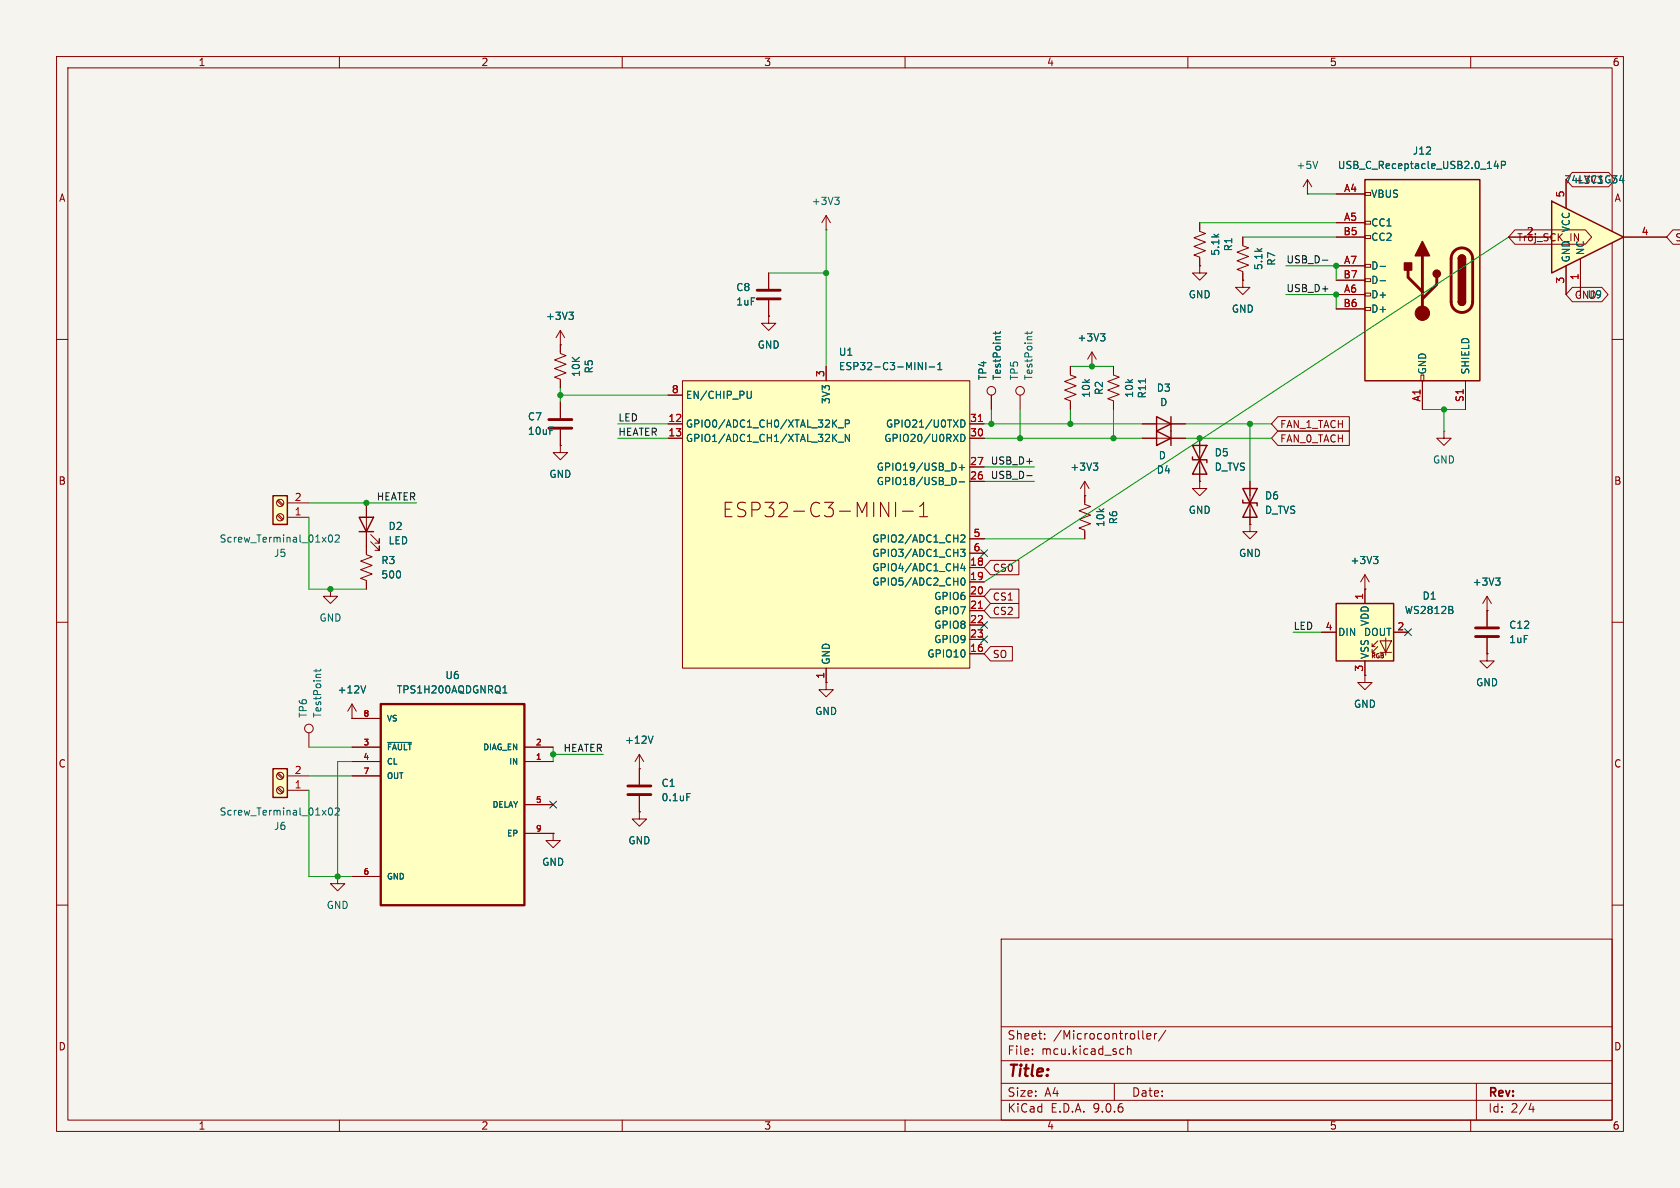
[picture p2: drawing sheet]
<svg xmlns="http://www.w3.org/2000/svg" width="297mm" height="210mm" viewBox="0 0 297 210" stroke-linecap="round" stroke-linejoin="round" font-family="sans-serif">
<path d="M0 0h297v210h-297z" fill="#f5f4ef" stroke="#f5f4ef" stroke-width=".18"/>
<g fill="none" stroke="#840000" stroke-width=".18">
<path d="M10 10h277v190h-277zM12 12h273v186h-273zM60 10v2M110 10v2M160 10v2M210 10v2M260 10v2M10 60h2M285 60h2M10 110h2M285 110h2M113 143.5v1.3h1.3l-1.3 1.3-1.2-1.3h1.2"/>
<path d="M113 143.5h.1M10 160h2M177 166h108v32h-108zM285 160h2M60 198v2M110 198v2M160 198v2M177 194.5h108M177 191.5h108M177 187.5h108M177 181.5h108M182.5 186.3v.1"/>
<path d="M182.5 185.5v.1M184.7 183.6v.1M184.7 182.8v.1M197 191.5v3M198.2 185.4l.5 .1M198.7 186.3l-.5 .1M199.3 185.5l.2-.1 .4 .1 .1 .9M199.3 184.9v1.5M202 182.2v1.3l.2 .2M202.7 183.2l.8-.1-.1-.3-.4-.1-.3 .2 .1 .7h.6M204.1 182.7v1M204.5 182.7l-.3 .1-.1 .2"/>
<path d="M206.1 182.1l-1.3 2M210 198v2M260 198v2M261 191.5v6.5M270.7 195l-.4 1.1h.9M271 195.6v1"/>
</g>
<path d="M241.3 31.8h20.3v35.5h-20.3z" fill="#ffffc2"/>
<g fill="none" stroke="#840000" stroke-width=".18">
<path d="M236.2 34.3h5.1M236.2 39.4h5.1M241.3 34h1v.5h-1zM241.3 39.1h1v.5h-1zM236.2 41.9h5.1M236.2 47h5.1M236.2 49.5h5.1M236.2 52.1h5.1M236.2 54.6h5.1M241.3 41.7h1v.5h-1zM241.3 46.7h1v.5h-1zM241.3 49.3h1v.5h-1z"/>
<path d="M241.3 51.8h1v.5h-1zM241.3 54.4h1v.5h-1zM251.2 66.3h.5v1h-.5zM251.5 67.3v5.1M259.1 67.3v5.1"/>
</g>
<path d="M241.3 31.8h20.3v35.5h-20.3zM257.8 45.7a.64 .64 0 0 1 .6-.6 .64 .64 0 0 1 .7 .6M257.8 53.3a.64 .64 0 0 0 .6 .7 .64 .64 0 0 0 .7-.7" fill="none" stroke="#840000" stroke-width=".25"/>
<path d="M248.9 47.8v1.2l2.6 2.6M251.5 45.2v10.2M254 49v1.3l-2.5 2.5M257.1 44.4a1.91 1.91 0 0 1 2.1-.4 1.91 1.91 0 0 1 1.1 1.7v7.6a1.91 1.91 0 0 1-1.9 1.9 1.91 1.91 0 0 1-1.9-1.9v-7.7l.2-.7z" fill="none" stroke="#840000" stroke-width=".51"/>
<g fill="#840000" stroke="#840000" stroke-width=".25">
<path d="M257.8 45.7h1.3v7.6h-1.3z"/>
<path d="M258 45.3a.64 .64 0 0 1 .7-.2 .64 .64 0 0 1 .4 .6h-1.3z"/>
<path d="M257.8 53.3h1.3a.64 .64 0 0 1-.7 .7 .64 .64 0 0 1-.6-.7z"/>
<path d="M251.5 42.7l1.2 2.5h-2.5z"/>
<path d="M248.3 46.5h1.3v1.3h-1.3z"/>
<circle cx="254" cy="48.4" r=".63"/>
</g>
<circle cx="251.5" cy="55.4" r="1.27" fill="#840000" stroke="#840000" stroke-width=".18"/>
<path d="M264.5 28.5l-.3 .9h.7M264.8 28.9v.9M265.4 29.2l.6-.1 .2-.2-.1-.3-.7-.1v1.3M244 47.1h1M244 49.6h1" fill="none" stroke="#006464" stroke-width=".18"/>
<path d="M274.3 35.6l12.7 6.3-12.7 6.4z" fill="#ffffc2"/>
<path d="M274.3 35.6l12.7 6.3-12.7 6.4zM204.5 73.7l2.5 1.2-2.5 1.3zM204.5 76.2l2.5 1.3-2.5 1.2zM207 73.7v5M210.8 78.7l2.6 5.1h-2.6l2.6-5.1zM210.8 80.8v.5h2.6v.5M219.7 86.4l2.5 5h-2.5l2.5-5zM219.7 88.4v.5h2.5v.5" fill="none" stroke="#840000" stroke-width=".25"/>
<g fill="none" stroke="#840000" stroke-width=".18">
<path d="M212.1 39.4v1.5l1 .4-2 .7 2 .8-2 .8 2 .7-2 .8 1 .4v1.5M231.1 34.3h.1M231.1 31.8l-.7 1.2M231.1 31.8l.8 1.2M231.1 31.8v2.5M276.9 31.8v5M135.9 55.9v1.3h1.3l-1.3 1.2-1.3-1.2h1.3M135.9 55.9h.1M135.9 48.3v2.8M135.9 53.1v2.8M212.1 47v1.3h1.3l-1.3 1.2-1.3-1.2h1.3M212.1 47h.1"/>
<path d="M219.7 41.9v1.5l1 .4-2 .8 2 .7-2 .8 2 .8-2 .7 1 .4v1.5M266.7 41.9h7.6M276.9 47v5.1M279.4 45.7v6.4M287 41.9h7.6M201.9 74.9h7.6M201.9 77.5h7.6M212.1 77.5v7.6M255.3 76.2v1.3h1.2l-1.2 1.2-1.3-1.2h1.3M255.3 76.2h.1M191.8 87.6v1.6l1 .3-2 .8 2 .8-2 .7 2 .8-2 .7 1 .4v1.6M212.1 85.1v1.3h1.3l-1.3 1.2-1.3-1.2h1.3"/>
<path d="M212.1 85.1h.1M221 92.7v1.3h1.2l-1.2 1.3-1.3-1.3h1.3M221 92.7h.1M221 85.1v7.6M241.3 104.1h.1M241.3 119.4v1.3h1.3l-1.3 1.2-1.3-1.2h1.3M241.3 119.4h.1M241.3 101.6l-.8 1.3M241.3 101.6l.8 1.3M241.3 101.6v2.5M113 135.9h.1M113 133.4l.8 1.2"/>
<path d="M113 133.4l-.7 1.2M113 133.4v2.5"/>
</g>
<path d="M233 28.5l-.5 1.3M286.3 31.9h.8M286.9 31.5v.8M242.8 98.4h.8l-.4 .5M243.4 98.9l.2 .2v.3l-.2 .2M115.4 130.1l-.4 1.3" fill="none" stroke="#006464" stroke-width=".18"/>
<path d="M133.9 51.3h4M133.9 52.8h4" fill="none" stroke="#840000" stroke-width=".51"/>
<path d="M236.2 106.7h10.2v10.1h-10.2z" fill="#ffffc2"/>
<g fill="none" stroke="#840000" stroke-width=".18">
<path d="M146 38.1l-.7 1.3M146 38.1l.8 1.3M146 38.1v2.5M99.1 58.4v4.1l1 .4-2.1 .7 2.1 .8-2.1 .8 2.1 .7-2.1 .8 1.1 .4v1.5M99.1 58.4l-.8 1.3M99.1 58.4l.7 1.3M146 40.6h.1M99.1 61h.1M196.8 64.8v1.5l1.1 .4-2.1 .7 2.1 .8-2.1 .8 2.1 .7-2.1 .8 1 .4v1.5M233.7 111.8h2.5M241.3 104.1v2.6M241.3 116.8v2.6"/>
<path d="M242.6 114.3h.5M242.6 115.3h.5M243.6 113.3l-1 1v-.5M243.6 114.3l-1 1v-.5M244 113.3h2l-1 2zM244 115.3h2M245 112.8v3M246.4 111.8h2.5M262.9 115.6v1.2h1.3l-1.3 1.3-1.3-1.3h1.3M262.9 115.6h.1M262.9 108h.1M262.9 105.4l-.8 1.3"/>
<path d="M262.9 105.4l.8 1.3M262.9 105.4v5.3M262.9 112.8v2.8M97.8 147.3v1.3h-1.3l1.3 1.3 1.3-1.3h-1.3M97.8 147.3h.1"/>
</g>
<path d="M236.2 106.7h10.2v10.1h-10.2z" fill="none" stroke="#840000" stroke-width=".25"/>
<path d="M147.6 34.9h.7l-.4 .5M148.1 35.4l.2 .2v.3l-.2 .2M100.6 55.2h.8l-.5 .5M101.1 55.7l.3 .2v.3l-.3 .3M202.5 67v.7M256.8 107.9l.1 .1-.1 .4M256.8 107.3v.4M264.4 102.2h.8l-.4 .5M264.9 102.7l.3 .2v.3l-.3 .2" fill="none" stroke="#006464" stroke-width=".18"/>
<path d="M260.9 111h4M260.9 112.5h4" fill="none" stroke="#840000" stroke-width=".51"/>
<path d="M67.3 124.5h25.4v35.5h-25.4z" fill="#ffffc2"/>
<path d="M67.3 124.5h25.4v35.5h-25.4z" fill="none" stroke="#840000" stroke-width=".41"/>
<g fill="none" stroke="#840000" stroke-width=".18">
<path d="M99.1 78.7v1.3h1.2l-1.2 1.3-1.3-1.3h1.3M99.1 78.7h.1M99.1 71.1v2.8M99.1 75.9v2.8M64.8 96.5v1.5l1 .4-2 .8 2 .7-2 .8 2 .8-2 .7 1 .4v1.5M58.4 104.1v1.3h1.3l-1.3 1.3-1.3-1.3h1.3M58.4 104.1h.1M62.2 132.1h5.1M62.2 134.6h5.1M62.2 127h5.1M62.2 137.2h5.1M92.7 132.1h5.1"/>
<path d="M92.7 134.6h5.1M146 120.7v1.2h1.3l-1.3 1.3-1.2-1.3h1.2M146 120.7h.1M62.2 154.9h5.1M92.7 142.2h5.1M92.7 147.3h5.1"/>
</g>
<path d="M68.5 131.2h4.2M88.9 122.5h.7M89 121.5l.3-.3v1.3" fill="none" stroke="#006464" stroke-width=".18"/>
<path d="M97 74.2h4.1M97 75.7h4.1" fill="none" stroke="#840000" stroke-width=".51"/>
<path d="M120.6 67.3h50.8v50.8h-50.8z" fill="#ffffc2"/>
<g fill="none" stroke="#840000" stroke-width=".18">
<path d="M118.1 69.9h2.5M118.1 74.9h2.5M118.1 77.5h2.5M120.6 67.3h50.8v50.8h-50.8zM146 64.8v2.5M171.4 74.9h2.6M171.4 77.5h2.6M180.3 69.9v2.5M189.2 64.8v1.5l1 .4-2 .7 2 .8-2 .8 2 .7-2 .8 1 .4v1.5M193 64.8h.1M193 62.2l-.7 1.3M193 62.2l.8 1.3"/>
<path d="M193 62.2v2.6M155.7 88.8l1.4 2.5v-2.5M158.3 88.8v2.5M159.5 90.4h2M162.6 91.3h1.4M162.6 89.5l.7-.7v2.5M171.4 82.6h2.6M171.4 85.1h2.6M171.4 95.3h2.6M171.4 97.8h2.6M146 118.1v2.6M171.4 100.3h2.6"/>
<path d="M171.4 102.9h2.6M171.4 105.4h2.6M171.4 108h2.6M171.4 110.5h2.6M171.4 113h2.6M171.4 115.6h2.6M59.7 154.9v1.3h-1.3l1.3 1.3 1.3-1.3h-1.3M59.7 154.9h.1"/>
<circle cx="180.3" cy="69.1" r=".76"/>
</g>
<g fill="none" stroke="#006464" stroke-width=".18">
<path d="M181.6 58.6v.5M182.4 58.6l-.1 .3h-1.1M194.6 59h.7l-.4 .5M195.1 59.5l.2 .2v.3l-.2 .3M132.8 69.2l-.1 1.1-.1 .1h-.4M148.2 75.6h.9M148.2 78.2h.9M149.4 74.9l.6-.1 .2-.1-.1-.3-.7-.2v1.3M150.2 76.8v1.2l-.8-1.2v1.2M162.3 64.1l.8 1.2v-1.2M163.7 64.1v1.2M164.3 64.9h.9"/>
<path d="M165.8 65.3h.7M165.8 64.4l.3-.3v1.2M169.9 74.2a.64 .64 0 0 1 .7 .7 .64 .64 0 0 1-.7 .6zM169.9 76.8a.64 .64 0 0 1 .7 .6 .64 .64 0 0 1-.7 .6zM168.8 84.5l.2 .4-.2 .7M169.6 82.6h.9M169.6 85.2h.9M169.8 97.1h.8l-.4 .5 .3 .1v.5l-.1 .2-.6-.2M169.9 94.7l.5-.1 .2 .3-.8 .9h.8M170.1 82.2v.9M170.2 99.6l-.3 .9h.8M170 102.3l.2-.1a.68 .68 0 0 1 .4 .6 .68 .68 0 0 1-.4 .6l-.2-.1-.1-.3z"/>
<path d="M170.5 100.1v.8"/>
</g>
<path d="M173 74.5h.7M173 107.5h.7" fill="none" stroke="#a90000" stroke-width=".18"/>
<path d="M48.3 135.9h2.5v5.1h-2.5z" fill="#ffffc2"/>
<path d="M63.5 91.4h2.5l-1.2 2.6zM63.5 94h2.5M48.3 135.9h2.5v5.1h-2.5z" fill="none" stroke="#840000" stroke-width=".25"/>
<g fill="none" stroke="#840000" stroke-width=".18">
<path d="M175.3 69.9v2.5M64.8 88.9v7.6M65.5 95.8l1.6 1.5v-.8v.8h-.8M65.5 94.5l1.6 1.5v-.7v.7h-.8M191.8 87.6h.1M191.8 85.1l-.8 1.3M191.8 85.1l.7 1.3M191.8 85.1v2.5M49 139.4l.9 .8M49 136.8l.9 .9M49.2 139.2l.9 .8M49.2 136.7l.9 .8"/>
<path d="M50.8 139.7h3.8M50.8 137.2h3.8M54.6 129.5v2.6M62.2 127h.1M62.2 124.5l.8 1.2M62.2 124.5l-.7 1.2M62.2 124.5v2.5"/>
<circle cx="175.3" cy="69.1" r=".76"/>
<circle cx="49.5" cy="139.7" r=".63"/>
<circle cx="49.5" cy="137.2" r=".63"/>
<circle cx="54.6" cy="128.8" r=".76"/>
</g>
<path d="M176 58.6v.5M176.9 58.6l-.2 .3h-1.1M193.3 81.9h.8l-.5 .4M193.8 82.3l.3 .3v.3l-.3 .2M55.9 118.3v.5M56.7 118.3l-.2 .3h-1.1M64.6 121.2l-.4 1.3M58.2 142.9l.2-.1a.68 .68 0 0 1 .4 .7 .68 .68 0 0 1-.4 .6l-.2-.1-.1-.4zM59.3 142.9l.5-.1 .2 .4-.8 .9h.8" fill="none" stroke="#006464" stroke-width=".18"/>
<path d="M48.3 87.6h2.5v5.1h-2.5z" fill="#ffffc2"/>
<path d="M48.3 87.6h2.5v5.1h-2.5z" fill="none" stroke="#840000" stroke-width=".25"/>
<g fill="none" stroke="#840000" stroke-width=".18">
<path d="M212.1 39.4v1.2M236.2 34.3h5.1M236.2 39.4h5.1M276.9 31.8v5M278 30.5h6.4l1.1 1.3-1.1 1.2h-6.4l-1.1-1.2zM135.9 55.9h.1M135.9 48.3v2.8M135.9 53.1v2.8M212.1 47h.1M212.1 45.7v1.3M219.7 49.5v1.3h1.3l-1.3 1.3-1.3-1.3h1.3M219.7 49.5h.1"/>
<path d="M219.7 41.9v1.3M219.7 48.3v1.2M236.2 41.9h5.1M236.2 47h5.1M236.2 49.5h5.1M236.2 52.1h5.1M236.2 54.6h5.1M266.7 41.9h7.6M267.8 40.6h12.5l1.1 1.3-1.1 1.3h-12.5l-1.1-1.3zM276.9 47v5.1M278 50.8h5.2l1.1 1.3-1.1 1.2h-5.2l-1.1-1.2zM278.3 41.3l.8 1.3v-1.3"/>
<path d="M279.4 45.7v6.4M287 41.9h7.6M294.6 41.9l1.2 1.3h1.3M297.1 40.6h-1.3l-1.2 1.3M99.1 78.7h.1M99.1 61h.1M99.1 61v1.2M99.1 67.3v1.3M99.1 71.1v2.8M99.1 75.9v2.8M118.1 69.9h2.5M118.1 74.9h2.5"/>
<path d="M118.1 77.5h2.5M146 64.8v2.5M171.4 74.9h2.6M171.4 77.5h2.6M175.3 69.9v2.5M189.2 64.8v1.2M189.2 71.1v1.3M193 64.8h.1M196.8 64.8v1.2M196.8 71.1v1.3M201.9 74.9h2.6M201.9 77.5h2.6"/>
<path d="M207 74.9h2.5M207 77.5h2.5M212.1 77.5v2.5M225.9 76.2h12.6v2.5h-12.6l-1.1-1.2zM225.9 73.7h12.6v2.5h-12.6l-1.1-1.3zM251.5 67.3v5.1M259.1 67.3v5.1M49 91.1l.9 .8M49 88.6l.9 .8M49.2 90.9l.9 .9M49.2 88.4l.9 .8M50.8 91.4h3.8"/>
<path d="M50.8 88.9h3.8M64.8 88.9v2.5M64.8 94v3.8M171.4 82.6h2.6M171.4 85.1h2.6M171.4 95.3h2.6M171.4 97.8h2.6M175.1 99.1h5v2.5h-5l-1.1-1.3zM191.8 87.6h.1M191.8 87.6v1.3M191.8 94v1.3M212.1 85.1h.1"/>
<path d="M212.1 82.6v2.5M221 92.7h.1M221 85.1v2.5M221 90.2v2.5M64.8 102.9v1.2M146 118.1v2.6M171.4 100.3h2.6M171.4 102.9h2.6M171.4 105.4h2.6M171.4 108h2.6M171.4 110.5h2.6M171.4 113h2.6"/>
<path d="M171.4 115.6h2.6M175.1 106.7h5v2.5h-5l-1.1-1.2zM175.1 114.3h3.9v2.5h-3.9l-1.1-1.2zM175.1 104.1h5v2.6h-5l-1.1-1.3zM233.7 111.8h2.5M241.3 104.1h.1M241.3 119.4h.1M241.3 104.1v2.6M241.3 116.8v2.6M246.4 111.8h2.5M262.9 115.6h.1M262.9 108h.1"/>
<path d="M262.9 108v2.7M262.9 112.8v2.8M62.2 127h.1M62.2 132.1h5.1M62.2 134.6h5.1M62.2 127h5.1M62.2 137.2h5.1M92.7 132.1h5.1M92.7 134.6h5.1M113 135.9h.1M113 135.9v2.8M146 120.7h.1"/>
<path d="M62.2 154.9h5.1M92.7 142.2h5.1M92.7 147.3h5.1M97.8 147.3h.1M113 143.5h.1M113 140.7v2.8"/>
<circle cx="49.5" cy="91.4" r=".63"/>
<circle cx="49.5" cy="88.9" r=".63"/>
</g>
<g fill="none" stroke="#006464" stroke-width=".18">
<path d="M264.5 28.5l-.3 .9h.7M264.8 28.9v.9M265.4 29.2l.6-.1 .2-.2-.1-.3-.7-.1v1.3M286.3 31.9h.8M286.9 31.5v.8M100.6 55.2h.8l-.5 .5M101.1 55.7l.3 .2v.3l-.3 .3M176 58.6v.5M176.9 58.6l-.2 .3h-1.1M194.6 59h.7l-.4 .5M195.1 59.5l.2 .2v.3l-.2 .3M244 47.1h1"/>
<path d="M244 49.6h1M132.8 69.2l-.1 1.1-.1 .1h-.4M148.2 75.6h.9M148.2 78.2h.9M149.4 74.9l.6-.1 .2-.1-.1-.3-.7-.2v1.3M150.2 76.8v1.2l-.8-1.2v1.2M162.3 64.1l.8 1.2v-1.2M163.7 64.1v1.2M164.3 64.9h.9M165.8 65.3h.7M165.8 64.4l.3-.3v1.2M169.9 74.2a.64 .64 0 0 1 .7 .7 .64 .64 0 0 1-.7 .6z"/>
<path d="M169.9 76.8a.64 .64 0 0 1 .7 .6 .64 .64 0 0 1-.7 .6zM202.5 67v.7M58.2 94.7l.2-.1a.68 .68 0 0 1 .4 .6 .68 .68 0 0 1-.4 .6l-.2-.1-.1-.4zM59.3 94.7l.5-.1 .2 .3-.8 .9h.8M168.8 84.5l.2 .4-.2 .7M169.6 82.6h.9M169.6 85.2h.9M169.8 97.1h.8l-.4 .5 .3 .1v.5l-.1 .2-.6-.2M169.9 94.7l.5-.1 .2 .3-.8 .9h.8M170.1 82.2v.9M170.2 99.6l-.3 .9h.8M193.3 81.9h.8l-.5 .4"/>
<path d="M193.8 82.3l.3 .3v.3l-.3 .2M242.8 98.4h.8l-.4 .5M243.4 98.9l.2 .2v.3l-.2 .2M170 102.3l.2-.1a.68 .68 0 0 1 .4 .6 .68 .68 0 0 1-.4 .6l-.2-.1-.1-.3zM170.5 100.1v.8M256.8 107.9l.1 .1-.1 .4M256.8 107.3v.4M264.4 102.2h.8l-.4 .5M264.9 102.7l.3 .2v.3l-.3 .2M64.6 121.2l-.4 1.3M68.5 131.2h4.2M88.9 122.5h.7"/>
<path d="M89 121.5l.3-.3v1.3M115.4 130.1l-.4 1.3M121.4 140.3h.6"/>
</g>
<path d="M111 138.9h4.1M111 140.5h4.1" fill="none" stroke="#840000" stroke-width=".51"/>
<path d="M233.8 46h.9M181.5 84.1h1" fill="none" stroke="#0f0f0f" stroke-width=".18"/>
<g fill="none" stroke="#009600" stroke-width=".18">
<path d="M212.1 39.4h24.1M231.1 34.3h5.1M135.9 48.3h10.1M146 40.6v24.2M219.7 41.9h16.5M227.3 47h8.9v2.5M227.3 52.1h8.9v2.5M266.7 41.9l-92.7 61M99.1 69.9h19M99.1 68.6v2.5M109.2 74.9h8.9M109.2 77.5h8.9"/>
<path d="M174 74.9h27.9M174 77.5h27.9M175.3 72.4v2.5M180.3 72.4v5.1M189.2 64.8h7.6M189.2 72.4v2.5M196.8 72.4v5.1M209.5 74.9h15.3M209.5 77.5h15.3M221 74.9v10.2M251.5 72.4h7.6M255.3 72.4v3.8"/>
<path d="M54.6 91.4v12.7h10.2M54.6 88.9h19.1M174 95.3h17.8M174 85.1h8.9M174 82.6h8.9M228.6 111.8h5.1M54.6 132.1h7.6M54.6 137.2h7.6M54.6 139.7v15.2h7.6M62.2 134.6h-2.5v20.3M97.8 133.4h8.9M97.8 132.1v2.5"/>
</g>
<path d="M173.4 97.2l1.2 1.2M174.6 97.2l-1.2 1.2M173.4 112.4l1.2 1.2M173.4 109.9l1.2 1.2M174.6 112.4l-1.2 1.2M174.6 109.9l-1.2 1.2M248.3 111.2l1.2 1.2M249.5 111.2l-1.2 1.2M97.2 141.6l1.2 1.2M98.4 141.6l-1.2 1.2" fill="none" stroke="#000084" stroke-width=".18"/>
<path d="M173 74.5h.7M173 107.5h.7" fill="none" stroke="#a90000" stroke-width=".18"/>
<g fill="#009600" stroke="#009600" stroke-width=".18">
<circle cx="236.2" cy="47" r=".46"/>
<circle cx="221" cy="74.9" r=".46"/>
<circle cx="255.3" cy="72.4" r=".46"/>
<circle cx="236.2" cy="52.1" r=".46"/>
<circle cx="97.8" cy="133.4" r=".46"/>
<circle cx="58.4" cy="104.1" r=".46"/>
<circle cx="59.7" cy="154.9" r=".46"/>
<circle cx="64.8" cy="88.9" r=".46"/>
<circle cx="180.3" cy="77.5" r=".46"/>
<circle cx="189.2" cy="74.9" r=".46"/>
<circle cx="193" cy="64.8" r=".46"/>
<circle cx="175.3" cy="74.9" r=".46"/>
<circle cx="99.1" cy="69.9" r=".46"/>
<circle cx="146" cy="48.3" r=".46"/>
<circle cx="196.8" cy="77.5" r=".46"/>
<circle cx="212.1" cy="77.5" r=".46"/>
</g>
<text font-size="3.5" fill="#840000" x="127.6" y="91.7">ESP32-C3-MINI-1</text>
<text font-size="2.8" fill="#840000" x="178" y="190.9">Title:</text>
<g font-size="2.1" fill="#840000">
<text x="178" y="184">Sheet:</text>
<text x="186.2" y="184">/Microcontroller/</text>
<text x="178" y="186.7">File:</text>
<text x="184.1" y="186.7">mcu.kicad_sch</text>
<text x="178" y="196.9">KiCad</text>
<text x="178" y="194.1">Size:</text>
<text x="184.7" y="194.1">A4</text>
<text x="185.7" y="196.9">E.D.A.</text>
<text x="193.3" y="196.9">9.0.6</text>
<text x="200" y="194.1">Date:</text>
<text x="263" y="194.3">Rev:</text>
<text x="263" y="196.9">Id:</text>
<text x="267.1" y="196.9">2/4</text>
</g>
<g font-size="1.8" fill="#840000">
<text x="35" y="11.9">1</text>
<text x="85" y="11.9">2</text>
<text x="135" y="11.9">3</text>
<text x="185" y="11.9">4</text>
<text x="235" y="11.9">5</text>
<text x="285" y="11.9">6</text>
<text x="10.3" y="35.9">A</text>
<text x="285.3" y="35.9">A</text>
<text x="268.1" y="42.9">Troj_SCK_IN</text>
<text x="296.1" y="42.9">SC</text>
<text x="278.3" y="53">GND</text>
<text x="226.2" y="75.9">FAN_1_TACH</text>
<text x="226.2" y="78.4">FAN_0_TACH</text>
<text x="10.3" y="85.9">B</text>
<text x="285.3" y="85.9">B</text>
<text x="175.4" y="101.3">CS0</text>
<text x="175.4" y="106.4">CS1</text>
<text x="175.4" y="108.9">CS2</text>
<text x="175.4" y="116.5">SO</text>
<text x="10.3" y="135.9">C</text>
<text x="285.3" y="135.9">C</text>
<text x="10.3" y="185.9">D</text>
<text x="285.3" y="185.9">D</text>
<text x="35" y="199.9">1</text>
<text x="85" y="199.9">2</text>
<text x="135" y="199.9">3</text>
<text x="185" y="199.9">4</text>
<text x="235" y="199.9">5</text>
<text x="285" y="199.9">6</text>
</g>
<g font-size="1.8" fill="#006464">
<text x="249.7" y="27.5">J12</text>
<text x="229.1" y="30.1">+5V</text>
<text x="236.4" y="30.1">USB_C_Receptacle_USB2.0_14P</text>
<text x="242.3" y="35.2">VBUS</text>
<text x="276.5" y="32.6">74LVC1G34</text>
<text x="278.3" y="32.7">+3V3</text>
<text x="143.4" y="36.4">+3V3</text>
<text x="242.3" y="40.2">CC1</text>
<text x="277.7" y="41.2" transform="rotate(-90 277.7 41.2)">VCC</text>
<text x="215.7" y="45.3" transform="rotate(-90 215.7 45.3)">5.1k</text>
<text x="218" y="44.5" transform="rotate(-90 218 44.5)">R1</text>
<text x="223.4" y="47.8" transform="rotate(-90 223.4 47.8)">5.1k</text>
<text x="225.7" y="47.1" transform="rotate(-90 225.7 47.1)">R7</text>
<text x="242.3" y="42.8">CC2</text>
<text x="242.3" y="47.9">D-</text>
<text x="277.7" y="46.5" transform="rotate(-90 277.7 46.5)">GND</text>
<text x="280.3" y="45.2" transform="rotate(-90 280.3 45.2)">NC</text>
<text x="130.1" y="51.7">C8</text>
<text x="210.1" y="52.9">GND</text>
<text x="242.3" y="50.4">D-</text>
<text x="242.3" y="52.9">D+</text>
<text x="280.6" y="52.9">U9</text>
<text x="96.4" y="56.7">+3V3</text>
<text x="130.1" y="54.2">1uF</text>
<text x="217.7" y="55.5">GND</text>
<text x="242.3" y="55.5">D+</text>
<text x="133.9" y="61.8">GND</text>
<text x="148.2" y="63.1">U1</text>
<text x="148.2" y="65.6">ESP32-C3-MINI-1</text>
<text x="190.4" y="60.6">+3V3</text>
<text x="102.7" y="66.7" transform="rotate(-90 102.7 66.7)">10K</text>
<text x="105" y="66.1" transform="rotate(-90 105 66.1)">R5</text>
<text x="121.2" y="70.7">EN/CHIP_PU</text>
<text x="146.9" y="71.5" transform="rotate(-90 146.9 71.5)">3V3</text>
<text x="174.6" y="67.3" transform="rotate(-90 174.6 67.3)">TP4</text>
<text x="177.1" y="67.3" transform="rotate(-90 177.1 67.3)">TestPoint</text>
<text x="180.2" y="67.3" transform="rotate(-90 180.2 67.3)">TP5</text>
<text x="182.7" y="67.3" transform="rotate(-90 182.7 67.3)">TestPoint</text>
<text x="192.9" y="70.4" transform="rotate(-90 192.9 70.4)">10k</text>
<text x="195.2" y="69.9" transform="rotate(-90 195.2 69.9)">R2</text>
<text x="200.5" y="70.4" transform="rotate(-90 200.5 70.4)">10k</text>
<text x="202.8" y="70.5" transform="rotate(-90 202.8 70.5)">R11</text>
<text x="204.4" y="69.4">D3</text>
<text x="205" y="72">D</text>
<text x="252.3" y="66.3" transform="rotate(-90 252.3 66.3)">GND</text>
<text x="259.9" y="66.3" transform="rotate(-90 259.9 66.3)">SHIELD</text>
<text x="93.2" y="74.5">C7</text>
<text x="93.2" y="77.1">10uF</text>
<text x="121.2" y="75.8">GPIO0/ADC1_CH0/XTAL_32K_P</text>
<text x="156.5" y="75.8">GPIO21/U0TXD</text>
<text x="121.2" y="78.3">GPIO1/ADC1_CH1/XTAL_32K_N</text>
<text x="154.9" y="83.4">GPIO19/USB_D+</text>
<text x="156.2" y="78.3">GPIO20/U0RXD</text>
<text x="189.1" y="83.4">+3V3</text>
<text x="204.4" y="83.9">D4</text>
<text x="204.7" y="81.4">D</text>
<text x="214.6" y="80.9">D5</text>
<text x="214.6" y="83.4">D_TVS</text>
<text x="253.2" y="82.1">GND</text>
<text x="97" y="84.7">GND</text>
<text x="154.9" y="86">GPIO18/USB_D-</text>
<text x="223.5" y="88.5">D6</text>
<text x="68.6" y="93.9">D2</text>
<text x="195.4" y="93.3" transform="rotate(-90 195.4 93.3)">10k</text>
<text x="197.7" y="92.8" transform="rotate(-90 197.7 92.8)">R6</text>
<text x="210.1" y="91">GND</text>
<text x="223.5" y="91">D_TVS</text>
<text x="38.7" y="96.1">Screw_Terminal_01x02</text>
<text x="48.3" y="98.7">J5</text>
<text x="67.3" y="99.9">R3</text>
<text x="68.6" y="96.4">LED</text>
<text x="154.1" y="96.1">GPIO2/ADC1_CH2</text>
<text x="154.1" y="98.7">GPIO3/ADC1_CH3</text>
<text x="154.1" y="101.2">GPIO4/ADC1_CH4</text>
<text x="218.9" y="98.7">GND</text>
<text x="238.7" y="99.9">+3V3</text>
<text x="67.3" y="102.5">500</text>
<text x="154.1" y="103.7">GPIO5/ADC2_CH0</text>
<text x="165.1" y="106.3">GPIO6</text>
<text x="251.4" y="106.2">D1</text>
<text x="260.2" y="103.7">+3V3</text>
<text x="56.4" y="110.1">GND</text>
<text x="165.1" y="108.8">GPIO7</text>
<text x="165.1" y="111.4">GPIO8</text>
<text x="165.1" y="113.9">GPIO9</text>
<text x="236.5" y="112.6">DIN</text>
<text x="241" y="112.6">DOUT</text>
<text x="242.2" y="110.8" transform="rotate(-90 242.2 110.8)">VDD</text>
<text x="248.2" y="108.7">WS2812B</text>
<text x="266.7" y="113.9">1uF</text>
<text x="266.7" y="111.4">C12</text>
<text x="146.9" y="117.6" transform="rotate(-90 146.9 117.6)">GND</text>
<text x="163.8" y="116.4">GPIO10</text>
<text x="242.2" y="116.6" transform="rotate(-90 242.2 116.6)">VSS</text>
<text x="59.6" y="122.8">+12V</text>
<text x="70.1" y="122.8">TPS1H200AQDGNRQ1</text>
<text x="78.6" y="120.2">U6</text>
<text x="239.3" y="125.3">GND</text>
<text x="260.9" y="121.5">GND</text>
<text x="54.5" y="127" transform="rotate(-90 54.5 127)">TP6</text>
<text x="57" y="127" transform="rotate(-90 57 127)">TestPoint</text>
<text x="110.4" y="131.7">+12V</text>
<text x="144" y="126.6">GND</text>
<text x="116.8" y="139.3">C1</text>
<text x="116.8" y="141.8">0.1uF</text>
<text x="38.7" y="144.4">Screw_Terminal_01x02</text>
<text x="48.3" y="146.9">J6</text>
<text x="111" y="149.5">GND</text>
<text x="95.8" y="153.3">GND</text>
<text x="57.7" y="160.9">GND</text>
</g>
<g font-size="1.8" fill="#a90000">
<text x="237.5" y="34">A4</text>
<text x="276.6" y="35" transform="rotate(-90 276.6 35)">5</text>
<text x="237.4" y="41.7">B5</text>
<text x="237.5" y="39.1">A5</text>
<text x="269.8" y="41.7">2</text>
<text x="290.1" y="41.7">4</text>
<text x="237.5" y="46.7">A7</text>
<text x="237.4" y="49.3">B7</text>
<text x="237.5" y="51.8">A6</text>
<text x="276.6" y="50.2" transform="rotate(-90 276.6 50.2)">3</text>
<text x="279.1" y="49.6" transform="rotate(-90 279.1 49.6)">1</text>
<text x="237.4" y="54.4">B6</text>
<text x="118.7" y="69.6">8</text>
<text x="145.8" y="66.7" transform="rotate(-90 145.8 66.7)">3</text>
<text x="251.2" y="71.1" transform="rotate(-90 251.2 71.1)">A1</text>
<text x="258.8" y="71.2" transform="rotate(-90 258.8 71.2)">S1</text>
<text x="118.1" y="74.7">12</text>
<text x="118.1" y="77.2">13</text>
<text x="171.4" y="74.7">31</text>
<text x="171.4" y="77.2">30</text>
<text x="171.4" y="82.3">27</text>
<text x="52" y="88.6">2</text>
<text x="171.4" y="84.8">26</text>
<text x="52" y="91.2">1</text>
<text x="172" y="95">5</text>
<text x="171.4" y="100.1">18</text>
<text x="172" y="97.5">6</text>
<text x="171.4" y="102.6">19</text>
<text x="171.4" y="105.2">20</text>
<text x="171.4" y="107.7">21</text>
<text x="241" y="106.1" transform="rotate(-90 241 106.1)">1</text>
<text x="171.4" y="110.2">22</text>
<text x="171.4" y="112.8">23</text>
<text x="234.2" y="111.5">4</text>
<text x="246.9" y="111.5">2</text>
<text x="171.4" y="115.3">16</text>
<text x="241" y="118.8" transform="rotate(-90 241 118.8)">3</text>
<text x="145.8" y="120.1" transform="rotate(-90 145.8 120.1)">1</text>
<text x="52" y="136.9">2</text>
<text x="52" y="139.4">1</text>
</g>
<g font-size="1.8" fill="#0f0f0f">
<text x="227.3" y="46.6">USB_D-</text>
<text x="227.3" y="51.7">USB_D+</text>
<text x="109.2" y="77.1">HEATER</text>
<text x="109.2" y="74.6">LED</text>
<text x="175.1" y="82.2">USB_D+</text>
<text x="66.5" y="88.6">HEATER</text>
<text x="175.1" y="84.7">USB_D-</text>
<text x="228.6" y="111.4">LED</text>
<text x="99.5" y="133">HEATER</text>
</g>
<g font-size="1.4" fill="#a90000">
<text x="64.2" y="126.7">8</text>
<text x="64.2" y="131.8">3</text>
<text x="94.6" y="131.8">2</text>
<text x="64.2" y="134.4">4</text>
<text x="64.2" y="136.9">7</text>
<text x="94.6" y="134.4">1</text>
<text x="94.6" y="142">5</text>
<text x="94.6" y="147.1">9</text>
<text x="64.2" y="154.7">6</text>
</g>
<g font-size="1.4" fill="#006464">
<text x="68.3" y="127.7">VS</text>
<text x="68.3" y="132.8">~{FAULT}</text>
<text x="68.3" y="135.4">CL</text>
<text x="68.3" y="137.9">OUT</text>
<text x="85.3" y="132.8">DIAG_EN</text>
<text x="89.9" y="135.4">IN</text>
<text x="86.9" y="143">DELAY</text>
<text x="89.5" y="148.1">EP</text>
<text x="68.3" y="155.7">GND</text>
</g>
<text font-size="1.1" fill="#840000" x="242.3" y="116.6">RGB</text>
</svg>
